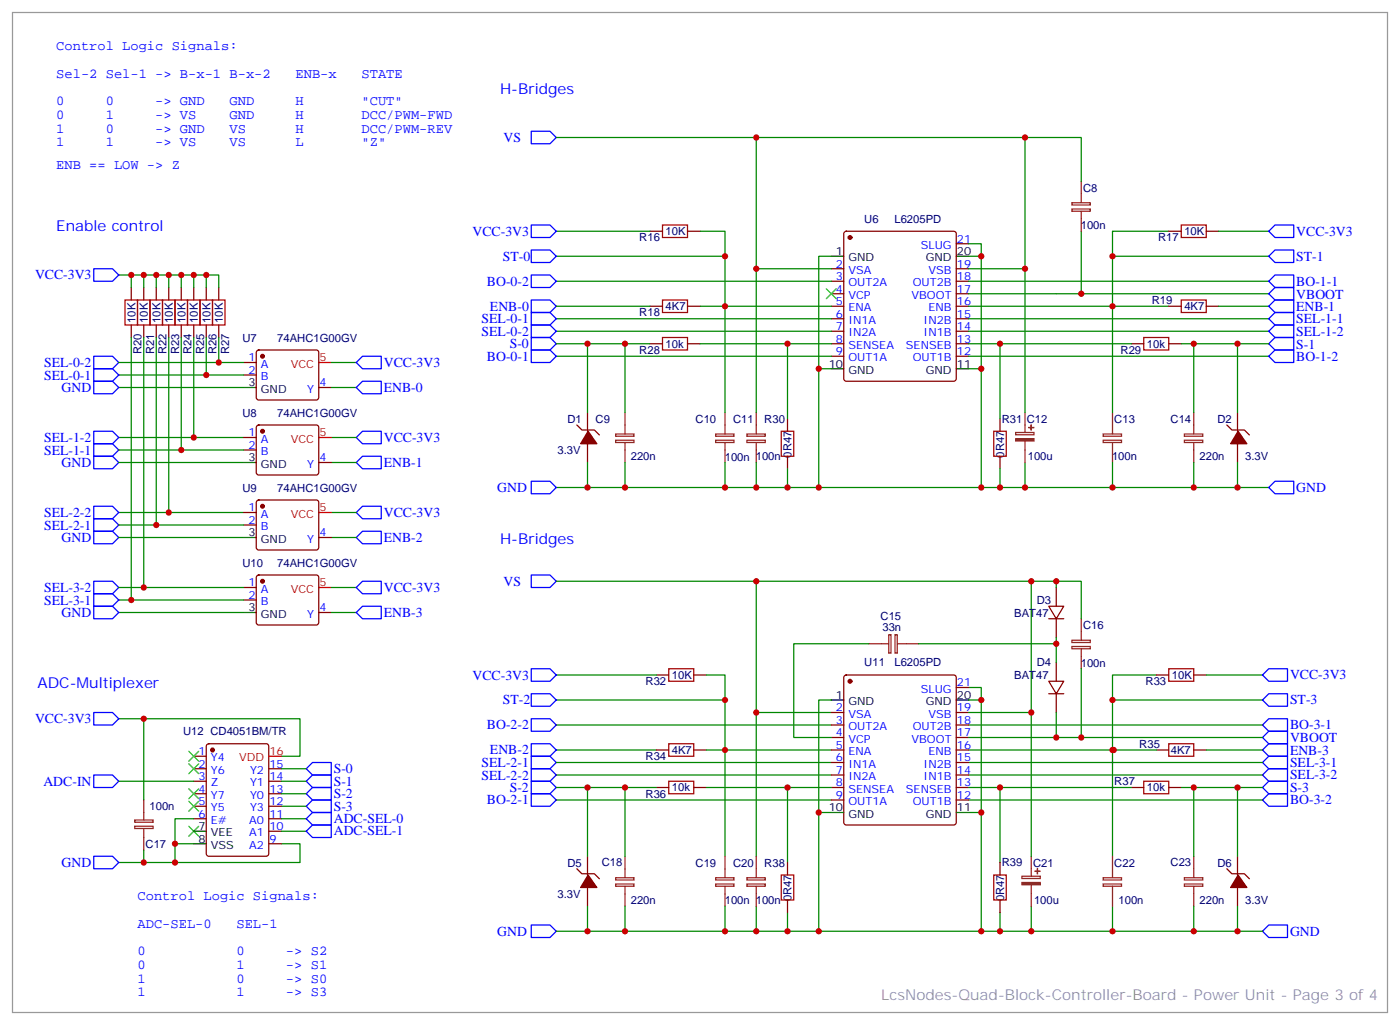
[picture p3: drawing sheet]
<svg xmlns="http://www.w3.org/2000/svg" width="395mm" height="289mm" viewBox="0 0 395 289" stroke-linecap="round" stroke-linejoin="round" font-family="sans-serif">
<g fill="none" stroke="#870000" stroke-width=".35">
<path d="M183.4 65.3h3.6M194 65.3h3.6M234.6 75.8h3.5M234.6 79.4h3.5M238.4 65.5l.4-.2h30.4l.5 .2 .2 .5v40.9l-.3 .5-.4 .2h-30.4l-.5-.2-.2-.5v-40.9zM269.9 75.8h3.5M269.9 79.4h3.5M269.9 68.8h3.5M329.8 65.3h3.6M340.4 65.3h3.6M37 81.1v3.6M37 91.7v3.5"/>
<path d="M40.6 81.1v3.6M40.6 91.7v3.5M44.1 81.1v3.6M44.1 91.7v3.5M47.6 81.1v3.6M47.6 91.7v3.5M51.2 81.1v3.6M51.2 91.7v3.5M54.7 81.1v3.6M54.7 91.7v3.5M58.2 81.1v3.6M58.2 91.7v3.5"/>
<path d="M61.7 81.1v3.6M61.7 91.7v3.5M72.6 99l.4-.2h16.3l.5 .2 .2 .5v12.7l-.3 .5-.4 .2h-16.3l-.5-.2-.2-.5v-12.7zM183.4 86.4h3.6M183.4 97h3.6M194 86.4h3.6M194 97h3.6M234.6 82.9h3.5M234.6 86.4h3.5M234.6 90h3.5M234.6 93.5h3.5M234.6 97h3.5"/>
<path d="M269.9 82.9h3.5M269.9 86.4h3.5M269.9 90h3.5M269.9 93.5h3.5M269.9 97h3.5M319.3 97h3.5M329.8 86.4h3.6M329.8 97h3.6M340.4 86.4h3.6M68.8 105.8h3.5M68.8 102.3h3.5M90 109.4h3.5"/>
<path d="M162.8 119.9l1.4 1.5h3.5l1.5 1.4M165.8 116.4v5.3M222.2 118.2v3.5M234.6 100.5h3.5M269.9 100.5h3.5M282.2 118.2v3.5M346.3 119.9l1.4 1.5h3.5l1.4 1.4M349.2 116.4v5.3M68.8 127h3.5M68.8 123.5h3.5M72.6 120.2l.4-.3h16.3l.5 .3 .2 .5v12.6l-.3 .5-.4 .3h-16.3l-.5-.3-.2-.5v-12.6zM90 130.5h3.5"/>
<path d="M165.8 125.2v5.3M222.2 128.8v3.5M282.2 128.8v3.5M349.2 125.2v5.3M68.8 148.2h3.5M68.8 144.6h3.5M72.6 141.3l.4-.2h16.3l.5 .2 .2 .5v12.7l-.3 .5-.4 .2h-16.3l-.5-.2-.2-.5v-12.7zM90 151.7h3.5M68.8 169.3h3.5M68.8 165.8h3.5M72.6 162.5l.4-.2h16.3l.5 .2 .2 .5v12.7l-.3 .5-.4 .2h-16.3l-.5-.2-.2-.5v-12.7zM90 172.9h3.5"/>
<path d="M296 171.1h4.2l-2.1 3.5zM296 174.6h4.2M298.1 165.8v5.3M298.1 174.6v5.3M185.2 190.5h3.5M195.8 190.5h3.5M238.4 190.7l.4-.2h30.4l.5 .2 .2 .5v40.9l-.3 .5-.4 .2h-30.4l-.5-.2-.2-.5v-40.9zM269.9 194h3.5M296 192.3h4.2l-2.1 3.5zM296 195.8h4.2M298.1 187v5.3M298.1 195.8v5.3"/>
<path d="M326.3 190.5h3.5M336.9 190.5h3.5M54.7 213.4h3.5M54.7 217h3.5M58.4 210.1l.5-.2h16.2l.7 .4v30.6l-.4 .7-16.5 .1-.6-.5-.1-30.6zM75.8 217h3.6M185.2 211.7h3.5M195.8 211.7h3.5M234.6 211.7h3.5M234.6 201.1h3.5M234.6 204.6h3.5M234.6 208.1h3.5"/>
<path d="M234.6 215.2h3.5M234.6 218.7h3.5M269.9 211.7h3.5M269.9 201.1h3.5M269.9 204.6h3.5M269.9 208.1h3.5M269.9 215.2h3.5M269.9 218.7h3.5M326.3 211.7h3.5M336.9 211.7h3.5M54.7 220.5h3.5M54.7 224h3.5"/>
<path d="M54.7 227.5h3.5M54.7 231.1h3.5M75.8 220.5h3.6M75.8 224h3.6M75.8 227.5h3.6M75.8 231.1h3.6M75.8 238.1h3.6M75.8 234.6h3.6M185.2 222.2h3.5M195.8 222.2h3.5M234.6 222.2h3.5M234.6 225.8h3.5"/>
<path d="M269.9 222.2h3.5M269.9 225.8h3.5M319.3 222.2h3.5M329.8 222.2h3.6M162.8 245.2l1.4 1.4h3.5l1.5 1.4M165.8 241.7v5.2M165.8 250.5v5.3M222.2 243.4v3.5M222.2 254v3.5M282.2 243.4v3.5M282.2 254v3.5M346.3 245.2l1.4 1.4h3.5l1.4 1.4"/>
<path d="M349.2 241.7v5.2M349.2 250.5v5.3"/>
</g>
<g fill="#870000" stroke="#870000" stroke-width=".35">
<path d="M166 121.7l2.5 3.5h-4.6z"/>
<path d="M349.4 121.7l2.5 3.5h-4.6z"/>
<path d="M166 246.9l2.5 3.6h-4.6z"/>
<path d="M349.4 246.9l2.5 3.6h-4.6z"/>
<circle cx="239.9" cy="67" r=".53"/>
<circle cx="239.9" cy="192.3" r=".53"/>
<circle cx="60" cy="211.7" r=".53"/>
<circle cx="74.1" cy="100.5" r=".53"/>
<circle cx="74.1" cy="121.7" r=".53"/>
<circle cx="74.1" cy="164" r=".53"/>
<circle cx="74.1" cy="142.9" r=".53"/>
</g>
<g fill="none" stroke="#000" stroke-width=".35">
<path d="M234.6 72.3h3.5M269.9 72.3h3.5M68.8 109.4h3.5M234.6 104.1h3.5M269.9 104.1h3.5M68.8 130.5h3.5M68.8 151.7h3.5M68.8 172.9h3.5M234.6 197.6h3.5M269.9 197.6h3.5M54.7 234.6h3.5M54.7 238.1h3.5"/>
<path d="M234.6 229.3h3.5M269.9 229.3h3.5"/>
</g>
<g fill="none" stroke="#00f" stroke-width=".35">
<path d="M149.9 37h5.3l1.8 1.8-1.8 1.8h-5.3zM26.5 75.8h5.2l1.8 1.8-1.8 1.8h-5.2zM149.9 77.6h5.3l1.8 1.8-1.8 1.7h-5.3zM149.9 63.5h5.3l1.8 1.8-1.8 1.7h-5.3zM149.9 70.6h5.3l1.8 1.7-1.8 1.8h-5.3zM358.1 79.4l1.7-1.8h5.3v3.5h-5.3zM358.1 65.3l1.7-1.8h5.3v3.5h-5.3zM358.1 72.3l1.7-1.7h5.3v3.5h-5.3zM149.9 84.7h5.3l1.8 1.7-1.8 1.8h-5.3zM149.9 95.2h5.3l1.8 1.8-1.8 1.8h-5.3zM149.9 88.2h5.3l1.8 1.8-1.8 1.7h-5.3zM149.9 91.7h5.3l1.8 1.8-1.8 1.7h-5.3z"/>
<path d="M149.9 98.8h5.3l1.8 1.7-1.8 1.8h-5.3zM358.1 86.4l1.7-1.7h5.3v3.5h-5.3zM358.1 97l1.7-1.8h5.3v3.6h-5.3zM358.1 93.5l1.7-1.8h5.3v3.5h-5.3zM358.1 90l1.7-1.8h5.3v3.5h-5.3zM358.1 82.9l1.7-1.8h5.3v3.6h-5.3zM26.5 100.5h5.2l1.8 1.8-1.8 1.8h-5.2zM26.5 104.1h5.2l1.8 1.7-1.8 1.8h-5.2zM26.5 107.6h5.2l1.8 1.8-1.8 1.7h-5.2zM100.5 102.3l1.8-1.8h5.3v3.6h-5.3zM100.5 109.4l1.8-1.8h5.3v3.5h-5.3zM358.1 100.5l1.7-1.7h5.3v3.5h-5.3z"/>
<path d="M26.5 128.8h5.2l1.8 1.7-1.8 1.8h-5.2zM26.5 125.2h5.2l1.8 1.8-1.8 1.8h-5.2zM26.5 121.7h5.2l1.8 1.8-1.8 1.7h-5.2zM100.5 123.5l1.8-1.8h5.3v3.5h-5.3zM102.3 128.8h5.3v3.5h-5.3l-1.8-1.8zM149.9 135.8h5.3l1.8 1.8-1.8 1.7h-5.3zM358.1 137.6l1.7-1.8h5.3v3.5h-5.3zM26.5 149.9h5.2l1.8 1.8-1.8 1.8h-5.2zM26.5 146.4h5.2l1.8 1.8-1.8 1.7h-5.2zM26.5 142.9h5.2l1.8 1.7-1.8 1.8h-5.2zM100.5 151.7l1.8-1.8h5.3v3.6h-5.3zM100.5 144.6l1.8-1.7h5.3v3.5h-5.3z"/>
<path d="M26.5 164h5.2l1.8 1.8-1.8 1.8h-5.2zM26.5 167.6h5.2l1.8 1.7-1.8 1.8h-5.2zM26.5 171.1h5.2l1.8 1.8-1.8 1.7h-5.2zM100.5 165.8l1.8-1.8h5.3v3.6h-5.3zM100.5 172.9l1.8-1.8h5.3v3.5h-5.3zM149.9 162.3h5.3l1.8 1.7-1.8 1.8h-5.3zM149.9 188.7h5.3l1.8 1.8-1.8 1.8h-5.3zM149.9 195.8h5.3l1.8 1.8-1.8 1.7h-5.3zM356.3 190.5l1.8-1.8h5.3v3.6h-5.3zM356.3 197.6l1.8-1.8h5.3v3.5h-5.3zM26.5 218.7h5.2l1.8 1.8-1.8 1.7h-5.2zM26.5 201.1h5.2l1.8 1.7-1.8 1.8h-5.2z"/>
<path d="M86.4 217l1.8-1.8h5.3v3.5h-5.3zM149.9 217h5.3l1.8 1.7-1.8 1.8h-5.3zM149.9 213.4h5.3l1.8 1.8-1.8 1.8h-5.3zM149.9 209.9h5.3l1.8 1.8-1.8 1.7h-5.3zM149.9 202.8h5.3l1.8 1.8-1.8 1.8h-5.3zM356.3 215.2l1.8-1.8h5.3v3.6h-5.3zM356.3 211.7l1.8-1.8h5.3v3.5h-5.3zM356.3 204.6l1.8-1.8h5.3v3.6h-5.3zM358.1 217h5.3v3.5h-5.3l-1.8-1.8zM358.1 206.4h5.3v3.5h-5.3l-1.8-1.8zM86.4 227.5l1.8-1.7h5.3v3.5h-5.3zM86.4 231.1l1.8-1.8h5.3v3.5h-5.3z"/>
<path d="M86.4 234.6l1.8-1.8h5.3v3.6h-5.3zM86.4 220.5l1.8-1.8h5.3v3.5h-5.3zM86.4 224l1.8-1.8h5.3v3.6h-5.3zM149.9 224h5.3l1.8 1.8-1.8 1.7h-5.3zM149.9 220.5h5.3l1.8 1.7-1.8 1.8h-5.3zM356.3 225.8l1.8-1.8h5.3v3.5h-5.3zM356.3 222.2l1.8-1.7h5.3v3.5h-5.3zM26.5 241.7h5.2l1.8 1.7-1.8 1.8h-5.2zM149.9 261.1h5.3l1.8 1.7-1.8 1.8h-5.3zM356.3 262.8l1.8-1.7h5.3v3.5h-5.3z"/>
</g>
<g fill="none" stroke="#008700" stroke-width=".35">
<path d="M157 38.8h148.2v12.4M213.4 38.8v37h21.2M289.3 38.8v77.6M33.5 77.6h28.2v3.5M37 77.6v3.5M40.6 77.6v3.5M44.1 77.6v3.5M47.6 77.6v3.5M51.2 77.6v3.5M54.7 77.6v3.5M58.2 77.6v3.5M157 79.4h77.6"/>
<path d="M157 72.3h47.6M157 65.3h26.4M197.6 65.3h7v51.1M213.4 75.8v40.6M234.6 72.3h-3.5v65.3M273.4 68.8h3.5v35.3M273.4 79.4h84.7M273.4 72.3h3.5M273.4 75.8h15.9M305.2 65.3v17.6M314 72.3h44.1M329.8 65.3h-15.8v51.1"/>
<path d="M344 65.3h14.1M37 95.2v74.1M40.6 95.2v70.6M44.1 95.2v53M47.6 95.2v49.4M51.2 95.2v31.8M54.7 95.2v28.3M58.2 95.2v10.6M61.7 95.2v7.1M157 86.4h26.4M157 90h77.6M157 93.5h77.6"/>
<path d="M157 97h26.4M165.8 97v19.4M176.4 97v19.4M197.6 86.4h37M197.6 97h37M222.2 97v21.2M273.4 86.4h56.4M273.4 90h84.7M273.4 93.5h84.7M273.4 82.9h84.7M273.4 97h45.9M282.2 97v21.2"/>
<path d="M333.4 97h24.7M336.9 97v19.4M344 86.4h14.1M349.2 97v19.4M33.5 102.3h35.3M33.5 109.4h35.3M33.5 105.8h35.3M93.5 102.3h7M93.5 109.4h7M157 100.5h77.6M231.1 104.1h3.5M273.4 104.1h3.5v33.5"/>
<path d="M273.4 100.5h84.7M33.5 130.5h35.3M33.5 127h35.3M33.5 123.5h35.3M93.5 130.5h7M93.5 123.5h7M157 137.6h201.1M165.8 130.5v7.1M176.4 130.5v7.1M204.6 130.5v7.1M213.4 130.5v7.1M222.2 132.3v5.3"/>
<path d="M282.2 132.3v5.3M289.3 130.5v7.1M314 130.5v7.1M336.9 130.5v7.1M349.2 130.5v7.1M33.5 151.7h35.3M33.5 148.2h35.3M33.5 144.6h35.3M93.5 151.7h7M93.5 144.6h7M33.5 165.8h35.3M33.5 172.9h35.3"/>
<path d="M33.5 169.3h35.3M93.5 165.8h7M93.5 172.9h7M157 164h134M213.4 164v37.1h21.2M298.1 164v1.8M298.1 179.9v7.1M305.2 174.6v-10.6h-14.2v77.7M157 197.6h47.6M157 190.5h28.2M199.3 190.5h5.3v51.2M234.6 197.6h-3.5v65.2"/>
<path d="M245.2 181.7h-21.2v26.4h10.6M259.3 181.7h38.8M273.4 194h3.5v35.3M273.4 197.6h3.5M305.2 188.7v19.4M314 197.6h42.3M326.3 190.5h-12.3v21.2h.3M340.4 190.5h15.9M33.5 202.8h51.2v10.6h-5.3M40.6 202.8v23M79.4 217h7M157 211.7h28.2"/>
<path d="M157 215.2h77.6M157 218.7h77.6M157 204.6h77.6M199.3 211.7h35.3M213.4 201.1v40.6M273.4 211.7h52.9M273.4 215.2h82.9M273.4 218.7h82.9M273.4 204.6h82.9M273.4 208.1h82.9M273.4 201.1h17.6M298.1 201.1v7"/>
<path d="M314 211.7v30M340.4 211.7h15.9M33.5 220.5h21.2M40.6 239.9v3.5M49.4 238.1h5.3M54.7 231.1h-5.3v12.3h-15.9M79.4 238.1h5.3v5.3h-35.3M79.4 227.5h7M79.4 220.5h7M79.4 234.6h7M79.4 231.1h7M79.4 224h7"/>
<path d="M157 225.8h77.6M157 222.2h28.2M165.8 222.2v19.5M176.4 222.2v19.5M199.3 222.2h35.3M222.2 222.2v21.2M231.1 229.3h3.5M273.4 229.3h3.5v33.5M273.4 225.8h82.9M273.4 222.2h45.9M282.2 222.2v21.2M333.4 222.2h22.9"/>
<path d="M336.9 222.2v19.5M349.2 222.2v19.5M165.8 255.8v7M176.4 255.8v7M204.6 255.8v7M213.4 255.8v7M222.2 257.5v5.3M282.2 257.5v5.3M291 255.8v7M314 255.8v7M336.9 255.8v7M349.2 255.8v7"/>
<path d="M157 262.8h199.3"/>
</g>
<g fill="none" stroke="#a10000" stroke-width=".35">
<path d="M187 63.5h7v3.5h-7zM333.4 63.5h7v3.5h-7zM35.3 84.7h3.5v7h-3.5zM38.8 84.7h3.5v7h-3.5zM42.3 84.7h3.6v7h-3.6zM45.9 84.7h3.5v7h-3.5zM49.4 84.7h3.5v7h-3.5zM52.9 84.7h3.5v7h-3.5zM56.4 84.7h3.6v7h-3.6zM60 84.7h3.5v7h-3.5zM187 84.7h7v3.5h-7zM187 95.2h7v3.6h-7z"/>
<path d="M322.8 95.2h7v3.6h-7zM333.4 84.7h7v3.5h-7zM220.5 121.7h3.5v7.1h-3.5zM280.5 121.7h3.5v7.1h-3.5zM188.7 188.7h7.1v3.6h-7.1zM329.8 188.7h7.1v3.6h-7.1zM188.7 209.9h7.1v3.5h-7.1zM329.8 209.9h7.1v3.5h-7.1zM188.7 220.5h7.1v3.5h-7.1zM322.8 220.5h7v3.5h-7zM220.5 246.9h3.5v7.1h-3.5zM280.5 246.9h3.5v7.1h-3.5z"/>
</g>
<g fill="none" stroke="#8c2424" stroke-width=".35">
<path d="M302.5 57.2h5.2v.7h-5.2zM302.5 59h5.2v.6h-5.2zM305.2 51.2v6M305.2 59.6v5.7M176.4 116.4v6M204.6 116.4v6M213.4 116.4v6M289.3 116.4v5.7M314 116.4v6M336.9 116.4v6M173.7 122.5h5.2v.6h-5.2zM173.7 124.2h5.2v.7h-5.2z"/>
<path d="M176.4 124.9v5.6M202 122.5h5.2v.6h-5.2zM202 124.2h5.2v.7h-5.2zM204.6 124.9v5.6M210.8 122.5h5.2v.6h-5.2zM210.8 124.2h5.2v.7h-5.2zM213.4 124.9v5.6M286.6 122.1h5.2v.6h-5.2zM289.3 124.5v6M311.3 122.5h5.2v.6h-5.2zM311.3 124.2h5.2v.7h-5.2zM314 124.9v5.6"/>
<path d="M334.3 122.5h5.1v.6h-5.1zM334.3 124.2h5.1v.7h-5.1zM336.9 124.9v5.6M250.8 179.1h.7v5.2h-.7zM252.6 179.1h.6v5.2h-.6zM305.2 174.6v6M245.2 181.7h5.6M253.3 181.7h6M302.5 180.7h5.2v.6h-5.2zM302.5 182.5h5.2v.6h-5.2zM305.2 183.1v5.6M38 233.2h5.2v.6h-5.2z"/>
<path d="M38 231.4h5.2v.7h-5.2zM40.6 225.8v5.6M40.6 233.9v6M173.7 247.7h5.2v.7h-5.2zM173.7 249.5h5.2v.6h-5.2zM176.4 241.7v6M176.4 250.1v5.7M202 247.7h5.2v.7h-5.2zM202 249.5h5.2v.6h-5.2zM204.6 241.7v6M204.6 250.1v5.7M210.8 247.7h5.2v.7h-5.2z"/>
<path d="M210.8 249.5h5.2v.6h-5.2zM213.4 241.7v6M213.4 250.1v5.7M288.4 247.3h5.2v.6h-5.2zM291 241.7v5.6M291 249.8v6M311.3 247.7h5.2v.7h-5.2zM311.3 249.5h5.2v.6h-5.2zM314 241.7v6M314 250.1v5.7M334.3 247.7h5.1v.7h-5.1zM334.3 249.5h5.1v.6h-5.1z"/>
<path d="M336.9 241.7v6M336.9 250.1v5.7"/>
</g>
<g fill="#8c2424" stroke="#8c2424" stroke-width=".35">
<path d="M288.4 249.1h5.2v.6h-5.2z"/>
<path d="M292.1 245.9h1.4z"/>
<path d="M292.8 245.2v1.4z"/>
<path d="M286.6 123.8h5.2v.7h-5.2z"/>
<path d="M290.3 120.7h1.4z"/>
<path d="M291 119.9v1.5z"/>
</g>
<path d="M3.5 3.5h388.1v282.3h-388.1z" fill="none" stroke="#999" stroke-width=".35"/>
<path d="M233.2 81.5l2.8 2.8M236 81.5l-2.8 2.8M53.3 215.5l2.8 2.9M53.3 212l2.8 2.8M56.1 215.5l-2.8 2.9M56.1 212l-2.8 2.8M53.3 233.2l2.8 2.8M53.3 226.1l2.8 2.9M53.3 222.6l2.8 2.8M56.1 233.2l-2.8 2.8M56.1 226.1l-2.8 2.9M56.1 222.6l-2.8 2.8" fill="none" stroke="#3c3" stroke-width=".35"/>
<path d="M90 102.3h3.5M90 123.5h3.5M90 144.6h3.5M90 165.8h3.5M75.8 213.4h3.6" fill="none" stroke="#f00" stroke-width=".35"/>
<g fill="#c00">
<circle cx="204.6" cy="86.4" r=".88"/>
<circle cx="222.3" cy="97" r=".88"/>
<circle cx="204.6" cy="137.6" r=".88"/>
<circle cx="222.3" cy="137.6" r=".88"/>
<circle cx="231.1" cy="137.6" r=".88"/>
<circle cx="231.1" cy="104.1" r=".88"/>
<circle cx="276.9" cy="137.6" r=".88"/>
<circle cx="276.9" cy="104.1" r=".88"/>
<circle cx="276.9" cy="72.3" r=".88"/>
<circle cx="213.4" cy="75.8" r=".88"/>
<circle cx="213.4" cy="137.6" r=".88"/>
<circle cx="314" cy="137.6" r=".88"/>
<circle cx="289.3" cy="137.6" r=".88"/>
<circle cx="282.2" cy="97" r=".88"/>
<circle cx="282.2" cy="137.6" r=".88"/>
<circle cx="282.2" cy="262.8" r=".88"/>
<circle cx="282.2" cy="222.2" r=".88"/>
<circle cx="314" cy="262.8" r=".88"/>
<circle cx="213.4" cy="262.8" r=".88"/>
<circle cx="276.9" cy="197.6" r=".88"/>
<circle cx="276.9" cy="229.3" r=".88"/>
<circle cx="276.9" cy="262.8" r=".88"/>
<circle cx="231.1" cy="229.3" r=".88"/>
<circle cx="231.1" cy="262.8" r=".88"/>
<circle cx="222.3" cy="262.8" r=".88"/>
<circle cx="204.6" cy="262.8" r=".88"/>
<circle cx="222.3" cy="222.2" r=".88"/>
<circle cx="204.6" cy="211.7" r=".88"/>
<circle cx="165.8" cy="97" r=".88"/>
<circle cx="176.4" cy="97" r=".88"/>
<circle cx="165.8" cy="137.6" r=".88"/>
<circle cx="176.4" cy="137.6" r=".88"/>
<circle cx="336.9" cy="97" r=".88"/>
<circle cx="349.3" cy="97" r=".88"/>
<circle cx="336.9" cy="137.6" r=".88"/>
<circle cx="349.3" cy="137.6" r=".88"/>
<circle cx="165.8" cy="222.2" r=".88"/>
<circle cx="176.4" cy="222.2" r=".88"/>
<circle cx="165.8" cy="262.8" r=".88"/>
<circle cx="176.4" cy="262.8" r=".88"/>
<circle cx="336.9" cy="222.2" r=".88"/>
<circle cx="349.3" cy="222.2" r=".88"/>
<circle cx="336.9" cy="262.8" r=".88"/>
<circle cx="349.3" cy="262.8" r=".88"/>
<circle cx="291" cy="262.8" r=".88"/>
<circle cx="305.2" cy="208.1" r=".88"/>
<circle cx="213.4" cy="201.1" r=".88"/>
<circle cx="40.6" cy="202.8" r=".88"/>
<circle cx="40.6" cy="243.4" r=".88"/>
<circle cx="49.4" cy="238.1" r=".88"/>
<circle cx="49.4" cy="243.4" r=".88"/>
<circle cx="37" cy="169.3" r=".88"/>
<circle cx="40.6" cy="165.8" r=".88"/>
<circle cx="44.1" cy="148.2" r=".88"/>
<circle cx="47.6" cy="144.6" r=".88"/>
<circle cx="51.2" cy="127" r=".88"/>
<circle cx="54.7" cy="123.5" r=".88"/>
<circle cx="58.2" cy="105.8" r=".88"/>
<circle cx="61.7" cy="102.3" r=".88"/>
<circle cx="37" cy="77.6" r=".88"/>
<circle cx="40.6" cy="77.6" r=".88"/>
<circle cx="44.1" cy="77.6" r=".88"/>
<circle cx="47.6" cy="77.6" r=".88"/>
<circle cx="51.2" cy="77.6" r=".88"/>
<circle cx="54.7" cy="77.6" r=".88"/>
<circle cx="58.2" cy="77.6" r=".88"/>
<circle cx="314" cy="86.4" r=".88"/>
<circle cx="204.6" cy="72.3" r=".88"/>
<circle cx="314" cy="72.3" r=".88"/>
<circle cx="204.6" cy="197.6" r=".88"/>
<circle cx="291" cy="164" r=".88"/>
<circle cx="213.4" cy="164" r=".88"/>
<circle cx="291" cy="201.1" r=".88"/>
<circle cx="289.3" cy="75.8" r=".88"/>
<circle cx="213.4" cy="38.8" r=".88"/>
<circle cx="305.2" cy="82.9" r=".88"/>
<circle cx="314" cy="211.7" r=".88"/>
<circle cx="298.1" cy="208.1" r=".88"/>
<circle cx="314.3" cy="211.7" r=".88"/>
<circle cx="314" cy="197.6" r=".88"/>
<circle cx="298.1" cy="164" r=".88"/>
<circle cx="289.3" cy="38.8" r=".88"/>
<circle cx="298.1" cy="181.7" r=".88"/>
</g>
<g font-size="4.2" fill="#00f">
<text x="141.1" y="26.5">H-Bridges</text>
<text x="15.9" y="65.3">Enable control</text>
<text x="141.1" y="153.5">H-Bridges</text>
<text x="10.6" y="194">ADC-Multiplexer</text>
</g>
<text font-size="4.2" fill="#999" x="248.7" y="282.2">LcsNodes-Quad-Block-Controller-Board - Power Unit - Page 3 of 4</text>
<g font-size="3.9" fill="#00f">
<text x="15.9" y="14.1">Control Logic Signals:</text>
<text x="15.9" y="21.9">Sel-2 Sel-1 -&gt; B-x-1 B-x-2</text>
<text x="83.4" y="21.9">ENB-x</text>
<text x="102" y="21.9">STATE</text>
<text x="15.9" y="29.6">0</text>
<text x="29.8" y="29.6">0</text>
<text x="43.8" y="29.6">-&gt; GND</text>
<text x="64.8" y="29.6">GND</text>
<text x="83.4" y="29.6">H</text>
<text x="102" y="29.6">&quot;CUT&quot;</text>
<text x="15.9" y="33.5">0</text>
<text x="29.8" y="33.5">1</text>
<text x="43.8" y="33.5">-&gt; VS</text>
<text x="64.8" y="33.5">GND</text>
<text x="83.4" y="33.5">H</text>
<text x="102" y="33.5">DCC/PWM-FWD</text>
<text x="15.9" y="37.4">1</text>
<text x="15.9" y="41.3">1</text>
<text x="29.8" y="37.4">0</text>
<text x="29.8" y="41.3">1</text>
<text x="43.8" y="37.4">-&gt; GND</text>
<text x="43.8" y="41.3">-&gt; VS</text>
<text x="64.8" y="37.4">VS</text>
<text x="64.8" y="41.3">VS</text>
<text x="83.4" y="37.4">H</text>
<text x="83.4" y="41.3">L</text>
<text x="102" y="37.4">DCC/PWM-REV</text>
<text x="102" y="41.3">&quot;Z&quot;</text>
<text x="142.1" y="40.1">VS</text>
<text x="15.9" y="47.6">ENB == LOW -&gt; Z</text>
<text x="133.4" y="66.5">VCC-3V3</text>
<text x="365.8" y="66.5">VCC-3V3</text>
<text x="141.9" y="73.6">ST-0</text>
<text x="365.8" y="73.7">ST-1</text>
<text x="9.9" y="78.9">VCC-3V3</text>
<text x="137.4" y="80.6">BO-0-2</text>
<text x="365.8" y="80.8">BO-1-1</text>
<text x="138.3" y="87.7">ENB-0</text>
<text x="365.8" y="87.8">ENB-1</text>
<text x="365.8" y="84.4">VBOOT</text>
<text x="135.9" y="91.2">SEL-0-1</text>
<text x="135.9" y="94.8">SEL-0-2</text>
<text x="365.8" y="94.7">SEL-1-2</text>
<text x="365.8" y="91.2">SEL-1-1</text>
<text x="137.4" y="101.8">BO-0-1</text>
<text x="143.9" y="98.3">S-0</text>
<text x="365.8" y="98.4">S-1</text>
<text x="365.8" y="101.9">BO-1-2</text>
<text x="12.4" y="103.6">SEL-0-2</text>
<text x="12.4" y="107.1">SEL-0-1</text>
<text x="108.3" y="103.6">VCC-3V3</text>
<text x="17.4" y="110.6">GND</text>
<text x="108.3" y="110.6">ENB-0</text>
<text x="12.4" y="124.7">SEL-1-2</text>
<text x="108.3" y="124.7">VCC-3V3</text>
<text x="12.4" y="128.3">SEL-1-1</text>
<text x="17.4" y="131.8">GND</text>
<text x="108.3" y="131.8">ENB-1</text>
<text x="140.3" y="138.9">GND</text>
<text x="365.8" y="138.9">GND</text>
<text x="12.4" y="149.4">SEL-2-1</text>
<text x="12.4" y="145.9">SEL-2-2</text>
<text x="108.3" y="145.9">VCC-3V3</text>
<text x="17.4" y="153">GND</text>
<text x="108.3" y="152.9">ENB-2</text>
<text x="12.4" y="167.1">SEL-3-2</text>
<text x="108.3" y="167.1">VCC-3V3</text>
<text x="142.1" y="165.3">VS</text>
<text x="12.4" y="170.6">SEL-3-1</text>
<text x="17.4" y="174.1">GND</text>
<text x="108.3" y="174.1">ENB-3</text>
<text x="133.4" y="191.8">VCC-3V3</text>
<text x="364.1" y="191.7">VCC-3V3</text>
<text x="141.9" y="198.8">ST-2</text>
<text x="364.1" y="198.8">ST-3</text>
<text x="9.9" y="204.1">VCC-3V3</text>
<text x="137.4" y="205.9">BO-2-2</text>
<text x="364.1" y="205.8">BO-3-1</text>
<text x="364.1" y="209.5">VBOOT</text>
<text x="138.3" y="212.9">ENB-2</text>
<text x="364.1" y="213">ENB-3</text>
<text x="12.2" y="221.7">ADC-IN</text>
<text x="94.2" y="218.2">S-0</text>
<text x="94.2" y="221.7">S-1</text>
<text x="135.9" y="220">SEL-2-2</text>
<text x="135.9" y="216.5">SEL-2-1</text>
<text x="364.1" y="216.4">SEL-3-1</text>
<text x="364.1" y="219.9">SEL-3-2</text>
<text x="94.2" y="225.2">S-2</text>
<text x="137.4" y="227">BO-2-1</text>
<text x="143.9" y="223.5">S-2</text>
<text x="364.1" y="227">BO-3-2</text>
<text x="364.1" y="223.6">S-3</text>
<text x="94.2" y="228.7">S-3</text>
<text x="94.2" y="232.2">ADC-SEL-0</text>
<text x="94.2" y="235.8">ADC-SEL-1</text>
<text x="17.4" y="244.6">GND</text>
<text x="38.8" y="254">Control Logic Signals:</text>
<text x="38.8" y="261.8">ADC-SEL-0</text>
<text x="66.7" y="261.8">SEL-1</text>
<text x="38.8" y="269.5">0</text>
<text x="66.7" y="269.5">0</text>
<text x="80.7" y="269.5">-&gt; S2</text>
<text x="140.3" y="264.1">GND</text>
<text x="364.1" y="264.1">GND</text>
<text x="38.8" y="273.4">0</text>
<text x="66.7" y="273.4">1</text>
<text x="80.7" y="273.4">-&gt; S1</text>
<text x="38.8" y="277.3">1</text>
<text x="38.8" y="281.2">1</text>
<text x="66.7" y="277.3">0</text>
<text x="66.7" y="281.2">1</text>
<text x="80.7" y="277.3">-&gt; S0</text>
<text x="80.7" y="281.2">-&gt; S3</text>
</g>
<g font-size="3.2" fill="#000080">
<text x="305.7" y="54.1">C8</text>
<text x="243.9" y="62.8">U6</text>
<text x="252.4" y="62.8">L6205PD</text>
<text x="305" y="64.7">100n</text>
<text x="180.4" y="68.1">R16</text>
<text x="187.8" y="66.4">10K</text>
<text x="326.8" y="68.1">R17</text>
<text x="334.2" y="66.4">10K</text>
<text x="180.4" y="89.3">R18</text>
<text x="187.8" y="87.5">4K7</text>
<text x="325.1" y="85.8">R19</text>
<text x="334.2" y="87.5">4K7</text>
<text x="38.2" y="91.1" transform="rotate(-90 38.2 91.1)">10K</text>
<text x="41.7" y="91.1" transform="rotate(-90 41.7 91.1)">10K</text>
<text x="45.3" y="91.1" transform="rotate(-90 45.3 91.1)">10K</text>
<text x="48.8" y="91.1" transform="rotate(-90 48.8 91.1)">10K</text>
<text x="52.3" y="91.1" transform="rotate(-90 52.3 91.1)">10K</text>
<text x="55.8" y="91.1" transform="rotate(-90 55.8 91.1)">10K</text>
<text x="59.4" y="91.1" transform="rotate(-90 59.4 91.1)">10K</text>
<text x="62.9" y="91.1" transform="rotate(-90 62.9 91.1)">10K</text>
<text x="40" y="100" transform="rotate(-90 40 100)">R20</text>
<text x="43.5" y="100" transform="rotate(-90 43.5 100)">R21</text>
<text x="47" y="100" transform="rotate(-90 47 100)">R22</text>
<text x="50.6" y="100" transform="rotate(-90 50.6 100)">R23</text>
<text x="54.1" y="100" transform="rotate(-90 54.1 100)">R24</text>
<text x="57.6" y="100" transform="rotate(-90 57.6 100)">R25</text>
<text x="61.1" y="100" transform="rotate(-90 61.1 100)">R26</text>
<text x="64.7" y="100" transform="rotate(-90 64.7 100)">R27</text>
<text x="68.4" y="96.4">U7</text>
<text x="78.2" y="96.4">74AHC1G00GV</text>
<text x="180.4" y="99.9">R28</text>
<text x="187.8" y="98.1">10k</text>
<text x="316.2" y="99.9">R29</text>
<text x="323.7" y="98.1">10k</text>
<text x="68.4" y="117.6">U8</text>
<text x="78.2" y="117.6">74AHC1G00GV</text>
<text x="160.2" y="119.3">D1</text>
<text x="168.1" y="119.3">C9</text>
<text x="196.3" y="119.3">C10</text>
<text x="206.9" y="119.3">C11</text>
<text x="215.7" y="119.3">R30</text>
<text x="282.7" y="119.3">R31</text>
<text x="289.8" y="119.3">C12</text>
<text x="314.5" y="119.3">C13</text>
<text x="330.4" y="119.3">C14</text>
<text x="343.6" y="119.3">D2</text>
<text x="157.4" y="128.1">3.3V</text>
<text x="178" y="129.9">220n</text>
<text x="204.5" y="130">100n 100n</text>
<text x="223.4" y="129.2" transform="rotate(-90 223.4 129.2)">0R47</text>
<text x="283.4" y="129.2" transform="rotate(-90 283.4 129.2)">0R47</text>
<text x="290.1" y="129.9">100u</text>
<text x="313.8" y="129.9">100n</text>
<text x="338.5" y="129.9">220n</text>
<text x="351.4" y="129.9">3.3V</text>
<text x="68.4" y="138.7">U9</text>
<text x="78.2" y="138.7">74AHC1G00GV</text>
<text x="68.4" y="159.9">U10</text>
<text x="78.2" y="159.9">74AHC1G00GV</text>
<text x="286.2" y="174">BAT47</text>
<text x="292.6" y="170.4">D3</text>
<text x="248.5" y="174.9">C15</text>
<text x="249" y="178.1">33n</text>
<text x="305.7" y="177.5">C16</text>
<text x="189.6" y="191.6">10K</text>
<text x="243.9" y="188.1">U11</text>
<text x="252.4" y="188.1">L6205PD</text>
<text x="286.2" y="191.6">BAT47</text>
<text x="292.6" y="188.1">D4</text>
<text x="305" y="188.2">100n</text>
<text x="330.7" y="191.6">10K</text>
<text x="182.2" y="193.4">R32</text>
<text x="323.3" y="193.4">R33</text>
<text x="51.7" y="207.5">U12 CD4051BM/TR</text>
<text x="182.2" y="214.5">R34</text>
<text x="189.6" y="212.8">4K7</text>
<text x="321.5" y="211">R35</text>
<text x="330.4" y="212.8">4K7</text>
<text x="314.5" y="221.6">R37</text>
<text x="182.2" y="225.1">R36</text>
<text x="189.6" y="223.4">10k</text>
<text x="323.7" y="223.4">10k</text>
<text x="42.2" y="228.7">100n</text>
<text x="41.1" y="239.3">C17</text>
<text x="160.2" y="244.6">D5</text>
<text x="169.8" y="244.5">C18</text>
<text x="196.3" y="244.6">C19</text>
<text x="206.9" y="244.6">C20</text>
<text x="215.7" y="244.6">R38</text>
<text x="282.7" y="244.5">R39</text>
<text x="291.5" y="244.6">C21</text>
<text x="314.5" y="244.6">C22</text>
<text x="330.4" y="244.5">C23</text>
<text x="343.6" y="244.6">D6</text>
<text x="157.4" y="253.4">3.3V</text>
<text x="178" y="255.1">220n</text>
<text x="204.5" y="255.2">100n 100n</text>
<text x="223.4" y="254.4" transform="rotate(-90 223.4 254.4)">0R47</text>
<text x="283.4" y="254.4" transform="rotate(-90 283.4 254.4)">0R47</text>
<text x="291.8" y="255.2">100u</text>
<text x="315.7" y="255.2">100n</text>
<text x="338.5" y="255.1">220n</text>
<text x="351.4" y="255.1">3.3V</text>
</g>
<g font-size="3.2">
<text x="235.9" y="72">1</text>
<text x="270.1" y="72">20</text>
<text x="239.4" y="73.7">GND</text>
<text x="261.3" y="73.7">GND</text>
<text x="233.9" y="103.7">10</text>
<text x="239.4" y="105.5">GND</text>
<text x="261.3" y="105.5">GND</text>
<text x="270.1" y="103.7">11</text>
<text x="70.1" y="109">3</text>
<text x="73.6" y="110.8">GND</text>
<text x="70.1" y="130.2">3</text>
<text x="73.6" y="131.9">GND</text>
<text x="70.1" y="151.3">3</text>
<text x="73.6" y="153.1">GND</text>
<text x="70.1" y="172.5">3</text>
<text x="73.6" y="174.3">GND</text>
<text x="235.9" y="197.2">1</text>
<text x="270.1" y="197.2">20</text>
<text x="239.4" y="199">GND</text>
<text x="261.3" y="199">GND</text>
<text x="233.9" y="229">10</text>
<text x="239.4" y="230.7">GND</text>
<text x="261.3" y="230.7">GND</text>
<text x="270.1" y="229">11</text>
<text x="56" y="234.2">7</text>
<text x="56" y="237.8">8</text>
<text x="59.5" y="236">VEE</text>
<text x="59.5" y="239.5">VSS</text>
</g>
<g font-size="3.2" fill="#00f">
<text x="259.9" y="70.2">SLUG</text>
<text x="270.1" y="68.4">21</text>
<text x="235.9" y="75.5">2</text>
<text x="239.4" y="77.3">VSA</text>
<text x="262.1" y="77.3">VSB</text>
<text x="270.1" y="75.5">19</text>
<text x="235.9" y="79">3</text>
<text x="235.9" y="82.6">4</text>
<text x="239.4" y="80.8">OUT2A</text>
<text x="257.6" y="80.8">OUT2B</text>
<text x="270.1" y="82.6">17</text>
<text x="270.1" y="79">18</text>
<text x="235.9" y="86.1">5</text>
<text x="235.9" y="89.6">6</text>
<text x="239.4" y="84.3">VCP</text>
<text x="239.4" y="87.8">ENA</text>
<text x="257.3" y="84.3">VBOOT</text>
<text x="262" y="87.8">ENB</text>
<text x="270.1" y="89.6">15</text>
<text x="270.1" y="86.1">16</text>
<text x="235.9" y="93.1">7</text>
<text x="239.4" y="91.4">IN1A</text>
<text x="239.4" y="94.9">IN2A</text>
<text x="260.7" y="94.9">IN1B</text>
<text x="260.7" y="91.4">IN2B</text>
<text x="270.1" y="93.1">14</text>
<text x="70.1" y="102">1</text>
<text x="235.9" y="96.7">8</text>
<text x="235.9" y="100.2">9</text>
<text x="239.4" y="98.4">SENSEA</text>
<text x="239.4" y="102">OUT1A</text>
<text x="255.7" y="98.4">SENSEB</text>
<text x="257.6" y="102">OUT1B</text>
<text x="270.1" y="100.2">12</text>
<text x="270.1" y="96.7">13</text>
<text x="70.1" y="105.5">2</text>
<text x="73.6" y="107.2">B</text>
<text x="73.6" y="103.7">A</text>
<text x="86.7" y="110.8">Y</text>
<text x="90.1" y="109">4</text>
<text x="70.1" y="123.1">1</text>
<text x="73.6" y="124.9">A</text>
<text x="70.1" y="126.6">2</text>
<text x="73.6" y="128.4">B</text>
<text x="86.7" y="131.9">Y</text>
<text x="90.1" y="130.2">4</text>
<text x="70.1" y="147.8">2</text>
<text x="70.1" y="144.3">1</text>
<text x="73.6" y="149.6">B</text>
<text x="73.6" y="146.1">A</text>
<text x="86.7" y="153.1">Y</text>
<text x="90.1" y="151.3">4</text>
<text x="70.1" y="165.5">1</text>
<text x="73.6" y="167.2">A</text>
<text x="70.1" y="169">2</text>
<text x="73.6" y="170.7">B</text>
<text x="90.1" y="172.5">4</text>
<text x="86.7" y="174.3">Y</text>
<text x="259.9" y="195.4">SLUG</text>
<text x="270.1" y="193.7">21</text>
<text x="235.9" y="200.7">2</text>
<text x="239.4" y="202.5">VSA</text>
<text x="262.1" y="202.5">VSB</text>
<text x="270.1" y="200.7">19</text>
<text x="235.9" y="204.3">3</text>
<text x="235.9" y="207.8">4</text>
<text x="239.4" y="206">OUT2A</text>
<text x="239.4" y="209.6">VCP</text>
<text x="257.3" y="209.6">VBOOT</text>
<text x="257.6" y="206">OUT2B</text>
<text x="270.1" y="207.8">17</text>
<text x="270.1" y="204.3">18</text>
<text x="56" y="213.1">1</text>
<text x="59.5" y="214.8">Y4</text>
<text x="235.9" y="211.3">5</text>
<text x="235.9" y="214.8">6</text>
<text x="239.4" y="213.1">ENA</text>
<text x="262" y="213.1">ENB</text>
<text x="270.1" y="214.8">15</text>
<text x="270.1" y="211.3">16</text>
<text x="56" y="216.6">2</text>
<text x="56" y="220.1">3</text>
<text x="59.5" y="218.4">Y6</text>
<text x="59.5" y="221.9">Z</text>
<text x="70.6" y="221.9">Y1</text>
<text x="70.6" y="218.4">Y2</text>
<text x="76" y="220.1">14</text>
<text x="76" y="216.6">15</text>
<text x="235.9" y="218.4">7</text>
<text x="235.9" y="221.9">8</text>
<text x="239.4" y="216.6">IN1A</text>
<text x="239.4" y="220.1">IN2A</text>
<text x="260.7" y="220.1">IN1B</text>
<text x="260.7" y="216.6">IN2B</text>
<text x="270.1" y="221.9">13</text>
<text x="270.1" y="218.4">14</text>
<text x="56" y="223.7">4</text>
<text x="56" y="227.2">5</text>
<text x="59.5" y="225.4">Y7</text>
<text x="70.6" y="225.4">Y0</text>
<text x="76" y="227.2">12</text>
<text x="76" y="223.7">13</text>
<text x="235.9" y="225.4">9</text>
<text x="239.4" y="223.7">SENSEA</text>
<text x="239.4" y="227.2">OUT1A</text>
<text x="255.7" y="223.7">SENSEB</text>
<text x="257.6" y="227.2">OUT1B</text>
<text x="270.1" y="225.4">12</text>
<text x="56" y="230.7">6</text>
<text x="59.5" y="229">Y5</text>
<text x="59.5" y="232.5">E#</text>
<text x="70.4" y="232.5">A0</text>
<text x="70.6" y="229">Y3</text>
<text x="76" y="230.7">11</text>
<text x="70.4" y="239.5">A2</text>
<text x="70.4" y="236">A1</text>
<text x="76" y="237.8">9</text>
<text x="76" y="234.2">10</text>
</g>
<g font-size="3.2" fill="#f00">
<text x="90.1" y="102">5</text>
<text x="82.1" y="103.7">VCC</text>
<text x="82.1" y="124.9">VCC</text>
<text x="90.1" y="123.1">5</text>
<text x="82.1" y="146.1">VCC</text>
<text x="90.1" y="144.3">5</text>
<text x="82.1" y="167.2">VCC</text>
<text x="90.1" y="165.5">5</text>
<text x="67.5" y="214.8">VDD</text>
<text x="76" y="213.1">16</text>
</g>
</svg>
